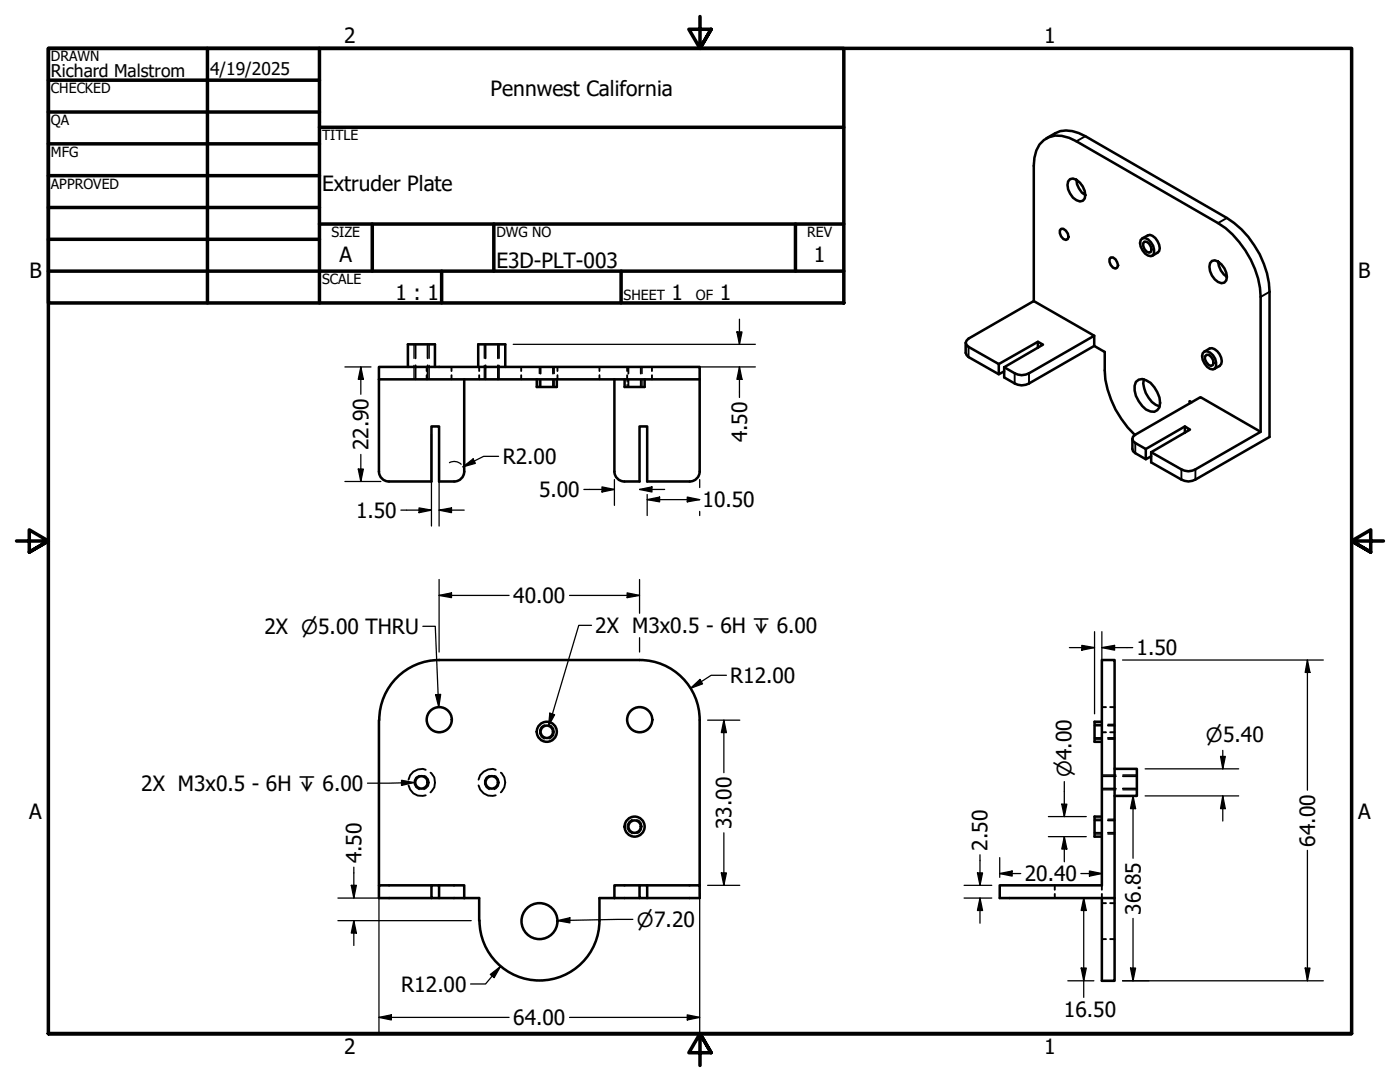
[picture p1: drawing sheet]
<svg xmlns="http://www.w3.org/2000/svg" width="279mm" height="216mm" viewBox="0 0 279 216" stroke-linecap="round" stroke-linejoin="round" font-family="sans-serif">
<!-- layer: Hidden (ANSI) -->
<g fill="none" stroke="#000" stroke-width=".38">
<path d="M82.9 68.7v2.8M82.9 72.9v2.8M85.2 73.2v.8M85.2 74.9v.8M85.3 68.7v2.8M85.3 72.9v2.8M90.1 73.2v.8M90.1 74.9v.8M95.6 73.2v.8M95.6 74.9v.8M96.9 68.7v2.8M96.9 72.9v2.8"/>
<path d="M99.4 68.7v2.8M99.4 72.9v2.8M104 73.2v.8M104 74.9v.8M107.9 73.2v1.3M107.9 75.9v1.3M110.4 73.2v1.3M110.4 75.9v1.3M111.3 73.2v.8M111.3 74.9v.8M119.6 73.2v.8M119.6 74.9v.8"/>
<path d="M125.2 73.2v.8M125.2 74.9v.8M125.4 73.2v1.3M125.4 75.9v1.3M127.9 73.2v1.3M127.9 75.9v1.3M130.1 73.2v.8M130.1 74.9v.8M81.5 156.7a2.57 2.57 0 0 0 3.5 2M85 153.6a2.58 2.58 0 0 0-3.5 2M85.9 154.2a2.62 2.62 0 0 1 0 3.9M95.5 156.7a2.64 2.64 0 0 0 3.4 2"/>
<path d="M98.9 153.6a2.61 2.61 0 0 0-3.4 2M99.9 154.2a2.62 2.62 0 0 1 0 3.9M218.4 144.8h1.4M218.4 147.3h1.4M219.9 154.9h2.8M219.9 157.4h2.8M219.9 141.1h.8M219.9 146.1h.8M221.1 144.8h1.3M221.1 147.3h1.3M221.6 141.1h.8M221.6 146.1h.8"/>
<path d="M224.1 154.9h2.8M224.1 157.4h2.8M210.5 176.7v.8M210.5 178.4v.8M218.4 163.7h1.4M218.4 166.2h1.4M219.9 176.7v.8M219.9 178.4v.8M221.1 163.7h1.3M221.1 166.2h1.3M219.9 187.4h.8M219.9 180.2h.8"/>
<path d="M221.6 187.4h.8M221.6 180.2h.8"/>
</g>
<!-- layer: Hidden Narrow (ANSI) -->
<g fill="none" stroke="#000" stroke-width=".25">
<path d="M82.6 68.7v2.8M82.6 72.9v2.8M85.7 68.7v2.8M85.7 72.9v2.8M96.6 68.7v2.8M96.6 72.9v2.8M99.6 68.7v2.8M99.6 72.9v2.8M107.6 73.2v1.3M107.6 75.9v1.3M110.6 73.2v1.3M110.6 75.9v1.3"/>
<path d="M125.2 75.7v.5M125.2 76.7v.5M128.1 73.2v1.3M128.1 75.9v1.3M83.7 154.7a1.45 1.45 0 0 0-1.1 1.4 1.45 1.45 0 0 0 1.1 1.4M84.6 154.7a1.44 1.44 0 0 1 1.1 1.4 1.44 1.44 0 0 1-1.1 1.4M97.7 154.7a1.47 1.47 0 0 0-1 1.4 1.47 1.47 0 0 0 1 1.4M98.6 154.7a1.47 1.47 0 0 1 1 1.4 1.47 1.47 0 0 1-1 1.4M108.6 144.7a1.47 1.47 0 0 0-1 1.3 1.47 1.47 0 0 0 1 1.4M109.6 144.7a1.47 1.47 0 0 1 1 1.3 1.47 1.47 0 0 1-1 1.4M218.4 144.5h1.4M218.4 147.5h1.4"/>
<path d="M219.9 154.6h2.8M219.9 157.6h2.8M221.1 144.5h1.3M221.1 147.5h1.3M224.1 154.6h2.8M224.1 157.6h2.8M126.2 163.5a1.49 1.49 0 0 0-1.1 1.4 1.49 1.49 0 0 0 1.1 1.5M127.1 163.6a1.4 1.4 0 0 1 1 1.3 1.4 1.4 0 0 1-1 1.4M218.4 163.4h1.4M218.4 166.4h1.4M221.1 163.4h1.3M221.1 166.4h1.3"/>
</g>
<!-- layer: Visible (ANSI) -->
<g fill="none" stroke="#000" stroke-width=".51">
<path d="M208.8 27.6l1.8-1a5.3 5.3 0 0 1 4.7-.1l1.3 .7 28.3 16.3a18.9 18.9 0 0 1 8.5 14.7v29l-14.8 8.5a2.75 2.75 0 0 1-2.8 0l-6.1-3.4v-2.1M214.8 35.9a3.9 3.9 0 0 0 1.8 3 3.6 3.6 0 0 0-2.5-3.3l-.5 .2a2.2 2.2 0 0 0 0 2.8 2.25 2.25 0 0 0 2.5 1.5l.4-.5 .1-.7M211.8 45.7a1.48 1.48 0 0 1 1.3 2l-.4 .2a1.69 1.69 0 0 1-1.2-1.9zM221.7 51.4a1.42 1.42 0 0 1 1.2 2l-.3 .2a1.69 1.69 0 0 1-1.2-1.9zM227.6 47.9l.4-.3a1.93 1.93 0 0 1 2.1 1.4l.2 .8v.6l-.2 .5a1.58 1.58 0 0 1-2.1-.9l-.4-.8-.1-.7zM228 47.6l1-.6a1.67 1.67 0 0 1 2 1.1 1.64 1.64 0 0 1 0 2.3l-1.1 .7M228.4 48.2a1.51 1.51 0 0 1 1.3 2.1 1.2 1.2 0 0 1-1.5-1.2v-.6zM243.1 52.2a4.1 4.1 0 0 0 1.8 3 3.7 3.7 0 0 0-2.5-3.3l-.5 .2a2.28 2.28 0 0 0 0 2.9 2.18 2.18 0 0 0 2.4 1.4l.4-.5 .2-.7M75.6 75.7v18.4a2 2 0 0 0 2 2M75.6 75.7h64M75.6 75.7v-2.5h64v2.5M81.4 73.2v-4.5h5.4v4.5"/>
<path d="M92.6 75.7v18.4a2 2 0 0 1-2 2M95.4 73.2v-4.5h5.4v4.5M107.1 75.7v1.5h4v-1.5M122.6 75.7v18.4a2 2 0 0 0 2 2h3v-11h1.6v11h8.4M124.7 75.7v1.5h4v-1.5M139.6 75.7v18.4a2 2 0 0 1-2 2M192.7 68.4v2l.6 .8 6 3.5M199.3 72.6l-6-3.4-.6-.8 .2-.5 .4-.3 13-7.5 12.1 6.9-13 7.5a2.87 2.87 0 0 1-2.9 0l-2.1-1.2M199.3 72.6v2.1l1.1-.6M199.3 72.6l7.8-4.4 1.1 .6-7.8 4.5M206.3 60.1v-27a5.8 5.8 0 0 1 3.1-5.7 6.3 6.3 0 0 1 5.4 .8l28.3 16.3a18.9 18.9 0 0 1 8.5 14.7v27M207.1 68.2v1.2"/>
<path d="M218.4 69l-13 7.5a2.87 2.87 0 0 1-2.9 0l-2.1-1.2v-2M218.4 69l2.1 1.2a19.8 19.8 0 0 0 6 16.6M218.4 67v2M226.7 76.2l.6-.4a3 3 0 0 1 3.1 1.5 4.6 4.6 0 0 1 1 4l-.5 .6-.5 .3a3.4 3.4 0 0 1-3.1-2.1 4 4 0 0 1-.6-3.9zM228.3 75.7a5.1 5.1 0 0 0 3.1 5.4M240.3 70.2l1.1-.7a2.09 2.09 0 0 1 2.3 1.9l.1 .7-.1 .5-.3 .4-1.1 .6M240.4 70.1a2.43 2.43 0 0 1 2.1 3.4 1.58 1.58 0 0 1-2.1-.9 1.71 1.71 0 0 1 0-2.5zM240.5 71.1l.3-.3a1.48 1.48 0 0 1 1.3 2l-.4 .2a1.87 1.87 0 0 1-1.2-1.9zM77.7 96.1h8.4v-11h1.5v11h3M226 87.6v2l.1 .4 2.6 1.6M228.7 89.6l-2.6-1.6-.1-.4 .1-.5 .5-.4 13-7.5 12 7-13 7.5a2.75 2.75 0 0 1-2.8 0l-6.1-3.5M228.7 89.6v2l1-.5"/>
<path d="M228.7 89.6l7.8-4.5 1 .6-7.8 4.5M236.5 85.1v1.3M237.8 80.3l-.4-.2v.4M87.6 131.7h40M87.7 131.7a12 12 0 0 0-12 12M127.7 131.7a12 12 0 0 1 11.9 12v33M75.6 143.7v33M219.9 144h-1.5v4h1.5M222.4 153.4h4.5v5.4h-4.5M86.1 176.7h-10.5v2.5h10.5M86.1 176.7h1.5v2.5h-1.5zM87.6 176.7h5v2.5"/>
<path d="M87.6 179.2h8v4.5M127.6 176.7h-5v2.5M127.6 176.7h1.6v2.5h-1.6zM127.6 179.2h-8v4.5M129.2 176.7h10.4v2.5h-10.4M219.9 179.2v16.5h2.5v-64h-2.5v45h-20.4v2.5h22.9M219.9 162.9h-1.5v4h1.5M95.7 183.7a12 12 0 0 0 12 11.9 12 12 0 0 0 11.9-11.9"/>
<circle cx="84.1" cy="156.1" r="1.24"/>
<circle cx="87.7" cy="143.6" r="2.51"/>
<circle cx="98.1" cy="156.1" r="1.24"/>
<circle cx="109.1" cy="146" r="1.24"/>
<circle cx="109.1" cy="146" r="2"/>
<circle cx="127.7" cy="143.6" r="2.51"/>
<circle cx="126.7" cy="164.9" r="1.24"/>
<circle cx="126.7" cy="164.9" r="2"/>
<circle cx="107.7" cy="183.8" r="3.6"/>
</g>
<!-- layer: Visible Narrow (ANSI) -->
<path d="M216.6 27.2l-1.8 1M244.9 43.5l-1.8 1M253.4 58.2l-1.8 1M193.3 69.2v2M202.5 74.5v2M205.4 74.5v2M226.6 88.4v2M235.8 93.7v2M238.6 93.7v2" fill="none" stroke="#000" stroke-width=".38"/>
<!-- layer: Border (ANSI) -->
<g fill="none" stroke="#000" stroke-width=".7">
<path d="M9.7 9.7h158.7v50.8h-158.7zM9.7 16h54.1M41.4 9.7v50.8M63.8 9.7v50.8M139.7 3.3v6.4l-2.2-3.9h4.4l-2.2 3.9 2.2-3.9M9.7 22.4h54.1M9.7 28.7h54.1M9.7 35.1h54.1M63.8 25.4h104.6M9.7 41.4h54.1M9.7 47.8h54.1M9.7 54.1h158.7"/>
<path d="M63.8 44.7h104.6M74.3 44.7v9.4M88.1 54.1v6.4M98.6 44.7v9.4M124 54.1v6.4M158.7 44.7v9.4M3.3 107.9h6.4l-3.9-2.2v4.5l3.9-2.3-3.9 2.3M276.1 107.9h-6.4l3.9-2.2v4.5l-3.9-2.3 3.9 2.3M9.7 206.2v-196.5h260v196.5h-260h260M141.9 210.1l-2.2-3.9 2.2 3.9h-4.4l2.2-3.9v6.4"/>
</g>
<!-- layer: Dimension (ANSI) -->
<g fill="none" stroke="#000" stroke-width=".25">
<path d="M68.8 73.2h5.2M72 73.2l.5 2.5h-1zM72 73.2v5.5M102.4 73.2h48.3M102.4 68.7h48.3M147.1 66.2h1l-.5 2.5zM147.6 73.2l.5 2.5h-1zM147.6 63.7v5M147.6 73.2v6.1M68.8 96.1h7.2M71.5 93.6h1l-.5 2.5zM72 90.7v5.4"/>
<path d="M86.1 86.7v18.3M87.6 86.7v18.3M89.7 92.3a2 2 0 0 1 2.3 .3M92.4 93.2l2-1.6 .5 .9zM99.5 91.1h-3l-4.1 2.1M116.5 97.7h6.1M120.1 97.2l2.5 .5-2.5 .5zM122.6 95.7v5.1M127.6 97.7l2.5-.5v1zM127.6 97.7h5.1M129.2 99.7l2.4-.5v.9zM129.2 99.7h10.4"/>
<path d="M129.2 98.7v4.2M137.2 99.2l2.4 .5-2.4 .4zM139.6 95.7v1.6M80 101.8h6.1M83.6 101.3l2.5 .5-2.5 .5zM87.6 101.8l2.5-.5v1zM87.6 118.8l2.5-.5v1zM87.6 101.8h5M87.6 115.6v14.5M87.6 118.8h14M113.7 118.8h13.9M125.2 118.3l2.4 .5-2.4 .5z"/>
<path d="M127.6 115.6v6.8M139.6 102v.9M127.6 127.3v2.8M137.8 137.4l1.9-1.8 .5 .9zM145 134.7h-3.1l-4.1 2.7M213.4 129.2h5M215.9 128.8l2.5 .4-2.5 .5zM218.4 126v16.4M219.9 129.2l2.5-.4v.9zM219.9 129.2h6.2M219.9 126v16.4M224 131.7h40.1"/>
<path d="M260.9 131.7l.5 2.5h-.9zM260.9 131.7v26M141.2 143.7h6.4M144.5 143.7l.5 2.5h-1zM144.5 143.7v10.5M212.4 156v6.9M226.1 158.8l.5 2.6h-1zM226.1 158.8v12.5M228.5 158.8h18.7M228.5 153.4h18.7M243.6 150.9h.9l-.5 2.5zM244 158.8l.5 2.6h-.9z"/>
<path d="M244 149.7v3.7M244 158.8v5M67.4 179.2h26.6M70.1 176.7h1l-.5 2.5zM70.6 173v6.2M75.6 178.3v27.9M139.6 178.3v27.9M141.2 176.7h6.4M144 174.2h1l-.5 2.5zM144.5 166.2v10.5M192.4 176.7h5.5M192.4 179.2h5.5"/>
<path d="M195.1 174.2h1l-.5 2.5zM195.6 179.2l.5 2.5h-1zM195.6 170.6v6.1M195.6 179.2v5M199.5 174.3l2.5-.5v1zM199.5 174.3h4.2M199.5 171.1v4M209.2 166.9h7.6M209.2 162.9h7.6M211.9 160.5h1l-.5 2.4zM212.4 166.9l.5 2.5h-1zM212.4 166.9v5.1"/>
<path d="M215.7 174.3h4.2M216.3 179.2l.5 2.5h-1zM216.3 179.2v19.8M217.4 173.8l2.5 .5-2.5 .5zM260.9 169.7v26M67.4 183.7h26.6M70.6 183.7l.5 2.5h-1zM70.6 183.7v5M97.9 194.4l2-1.6-1.3 2.3zM99.9 192.8l-3 3.5h-3M111.3 183.7l2.4-.6v1zM126.3 183.5l-15 .2"/>
<path d="M213.1 195.7h5.2M215.8 193.2h1l-.5 2.5zM224 195.7h40.1M225.6 193.2h1l-.5 2.5zM226.1 183.3v12.4M260.5 193.2h.9l-.5 2.5zM75.6 203l2.5-.5v1zM75.6 203h26M113.7 203h25.9M137.2 202.5l2.4 .5-2.4 .5z"/>
</g>
<g fill="#000">
<path d="M72 73.2l.5 2.5h-1zM147.1 66.2h1l-.5 2.5zM147.6 73.2l.5 2.5h-1zM71.5 93.6h1l-.5 2.5zM92.4 93.2l2-1.6 .5 .9zM120.1 97.2l2.5 .5-2.5 .5zM127.6 97.7l2.5-.5v1zM129.2 99.7l2.4-.5v.9zM83.6 101.3l2.5 .5-2.5 .5zM87.6 101.8l2.5-.5v1zM87.6 118.8l2.5-.5v1zM125.2 118.3l2.4 .5-2.4 .5z"/>
<path d="M137.2 99.2l2.4 .5-2.4 .4zM137.8 137.4l1.9-1.8 .5 .9zM215.9 128.8l2.5 .4-2.5 .5zM219.9 129.2l2.5-.4v.9zM260.9 131.7l.5 2.5h-.9zM144.5 143.7l.5 2.5h-1zM243.6 150.9h.9l-.5 2.5zM70.1 176.7h1l-.5 2.5zM144 174.2h1l-.5 2.5zM195.1 174.2h1l-.5 2.5zM199.5 174.3l2.5-.5v1zM211.9 160.5h1l-.5 2.4z"/>
<path d="M212.4 166.9l.5 2.5h-1zM217.4 173.8l2.5 .5-2.5 .5zM226.1 158.8l.5 2.6h-1zM244 158.8l.5 2.6h-.9zM70.6 183.7l.5 2.5h-1zM97.9 194.4l2-1.6-1.3 2.3zM111.3 183.7l2.4-.6v1zM195.6 179.2l.5 2.5h-1zM215.8 193.2h1l-.5 2.5zM216.3 179.2l.5 2.5h-1zM225.6 193.2h1l-.5 2.5zM260.5 193.2h.9l-.5 2.5z"/>
<path d="M75.6 203l2.5-.5v1zM137.2 202.5l2.4 .5-2.4 .5z"/>
</g>
<!-- layer: Symbol (ANSI) -->
<path d="M84.4 125h2.5l.7 16.1M86.9 138.6h1l-.3 2.5zM118 124.8h-2.5l-6 20M80.1 155.7l2.5 .4-2.5 .6zM82.6 156.1l-9.3 .2M109.7 142.3l1 .3-1.2 2.2z" fill="none" stroke="#000" stroke-width=".25"/>
<path d="M86.9 138.6h1l-.3 2.5zM80.1 155.7l2.5 .4-2.5 .6zM109.7 142.3l1 .3-1.2 2.2z" fill="#000"/>
<g font-size="4.2">
<text x="68.7" y="8.6">2</text>
<text x="208.4" y="8.6">1</text>
<text x="97.9" y="19.1">Pennwest California</text>
<text x="64.3" y="38.2">Extruder Plate</text>
<text x="67.8" y="52.2">A</text>
<text x="99.1" y="53.5">E3D-PLT-003</text>
<text x="162.4" y="52.2">1</text>
<text x="5.9" y="55.5">B</text>
<text x="78.9" y="59.9">1 : 1</text>
<text x="134" y="59.9">1</text>
<text x="143.6" y="59.9">1</text>
<text x="271.1" y="55.5">B</text>
<text x="73.5" y="89.9" transform="rotate(-90 73.5 89.9)">22.90</text>
<text x="149.1" y="88.3" transform="rotate(-90 149.1 88.3)">4.50</text>
<text x="100.3" y="92.6">R2.00</text>
<text x="107.6" y="99.2">5.00</text>
<text x="140.2" y="101.2">10.50</text>
<text x="71.1" y="103.3">1.50</text>
<text x="102.4" y="120.3">40.00</text>
<text x="52.8" y="126.5">2X ⌀5.00 THRU</text>
<text x="118.8" y="126.3">2X M3x0.5 - 6H ↧ 6.00</text>
<text x="226.8" y="130.7">1.50</text>
<text x="145.7" y="136.3">R12.00</text>
<text x="28.2" y="157.8">2X M3x0.5 - 6H ↧ 6.00</text>
<text x="5.8" y="163.4">A</text>
<text x="146" y="165.4" transform="rotate(-90 146 165.4)">33.00</text>
<text x="271" y="163.4">A</text>
<text x="72.1" y="172.3" transform="rotate(-90 72.1 172.3)">4.50</text>
<text x="197.1" y="169.7" transform="rotate(-90 197.1 169.7)">2.50</text>
<text x="262.4" y="168.9" transform="rotate(-90 262.4 168.9)">64.00</text>
<text x="204.5" y="175.8">20.40</text>
<text x="227.6" y="182.5" transform="rotate(-90 227.6 182.5)">36.85</text>
<text x="80.1" y="197.9">R12.00</text>
<text x="212.3" y="202.9">16.50</text>
<text x="102.4" y="204.5">64.00</text>
<text x="68.7" y="210.3">2</text>
<text x="208.4" y="210.3">1</text>
</g>
<g font-size="3.9">
<text x="240.7" y="148.1">⌀5.40</text>
<text x="213.9" y="155.1" transform="rotate(-90 213.9 155.1)">⌀4.00</text>
<text x="127.1" y="184.9">⌀7.20</text>
</g>
<g font-size="3.5">
<text x="10.2" y="15.4">Richard Malstrom</text>
<text x="41.9" y="14.9">4/19/2025</text>
</g>
<g font-size="2.8">
<text x="10.2" y="12.2">DRAWN</text>
<text x="10.2" y="18.6">CHECKED</text>
<text x="10.2" y="25">QA</text>
<text x="64.3" y="27.9">TITLE</text>
<text x="10.2" y="31.3">MFG</text>
<text x="10.2" y="37.7">APPROVED</text>
<text x="66.2" y="47.3">SIZE</text>
<text x="99.1" y="47.3">DWG NO</text>
<text x="161.1" y="47.2">REV</text>
<text x="64.3" y="56.7">SCALE</text>
<text x="124.5" y="59.9">SHEET</text>
<text x="138.9" y="59.9">OF</text>
</g>
</svg>
